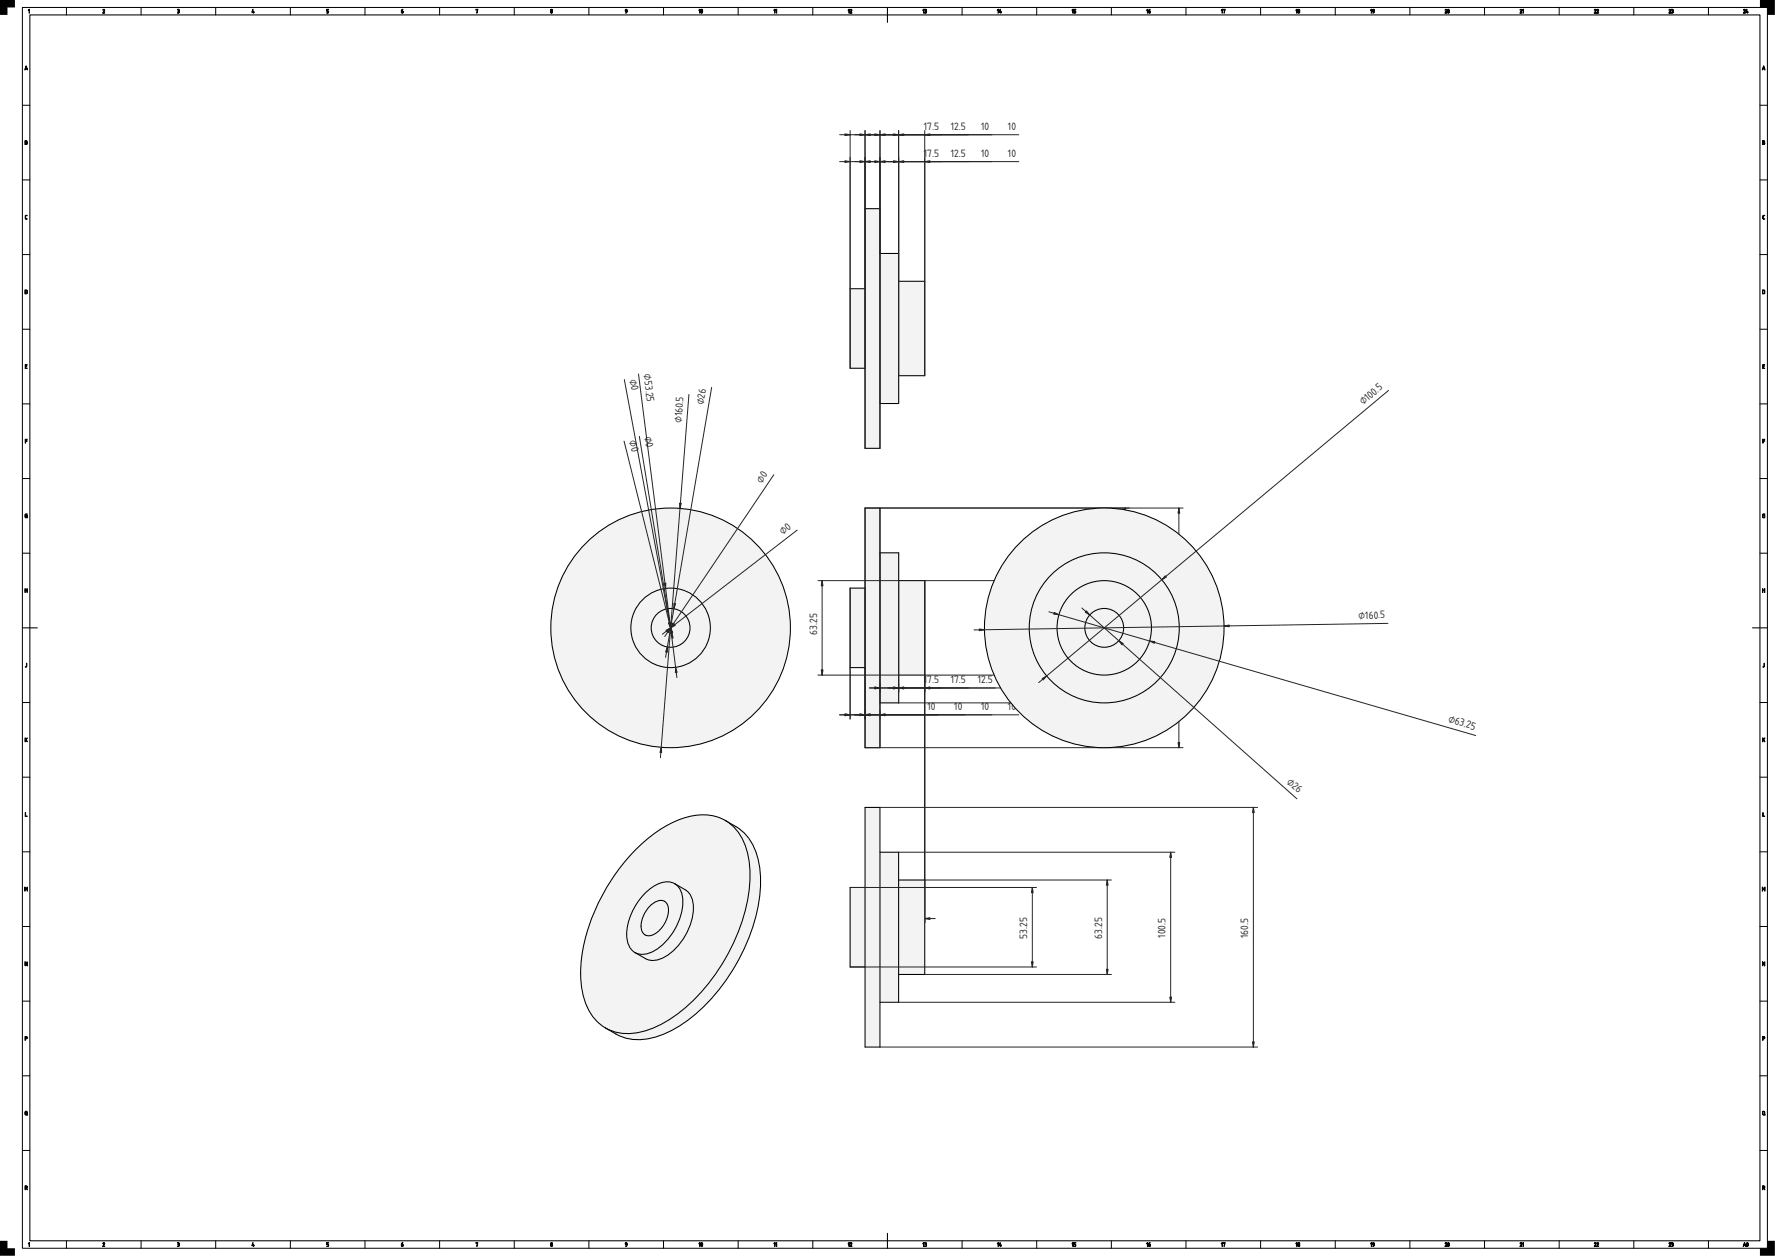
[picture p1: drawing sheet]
<svg xmlns="http://www.w3.org/2000/svg" width="1189mm" height="841mm" viewBox="0 0 1189 841" stroke-linecap="round" stroke-linejoin="round" font-family="sans-serif">
<path d="M20 10h1159v821h-1159zM594 5v10M15 420h10M1174 420h10M594 826v10" fill="none" stroke="#000" stroke-width=".7"/>
<g fill="none" stroke="#000" stroke-width=".67">
<path d="M15 5h1169v831h-1169zM44 5v5M94 5v5M144 5v5M194 5v5M244 5v5M294 5v5M344 5v5M394 5v5M444 5v5M494 5v5M544 5v5"/>
<path d="M644 5v5M694 5v5M744 5v5M794 5v5M844 5v5M894 5v5M944 5v5M994 5v5M1044 5v5M1094 5v5M1144 5v5M15 70h5"/>
<path d="M1179 70h5M15 120h5M1179 120h5M15 170h5M1179 170h5M15 220h5M1179 220h5M15 270h5M1179 270h5M15 320h5M1179 320h5M15 370h5"/>
<path d="M1179 370h5M594 420h.1M15 470h5M1179 470h5M15 520h5M1179 520h5M15 570h5M1179 570h5M15 620h5M1179 620h5M15 670h5M1179 670h5"/>
<path d="M15 720h5M1179 720h5M15 770h5M1179 770h5M44 831v5M94 831v5M144 831v5M194 831v5M244 831v5M294 831v5M344 831v5M394 831v5"/>
<path d="M444 831v5M494 831v5M544 831v5M644 831v5M694 831v5M744 831v5M794 831v5M844 831v5M894 831v5M944 831v5M994 831v5M1044 831v5"/>
<path d="M1094 831v5M1144 831v5"/>
</g>
<g fill="#000" stroke="#000" stroke-width=".67">
<path d="M20 6v3v-2h-1zM69 6l1 1-1 2h1h-1l1-2zM119 6h1v1a1 1 0 0 1 0 1 1 1 0 0 1-1 1 .7 .7 0 0 0 1-1 .7 .7 0 0 0-1-1h1zM169 6v2h1v1l-1-1zM219 6h1h-1v1l1 1v1h-1l1-1-1-1zM319 6h1l-1 3 1-3-1 1zM17 144h1l-1 1v1l1 1-1-1zM1181 144h1l-1 1v1l1 1-1-1zM17 244h1h-1v1h1h-1v1l1 1h-1zM1181 244h1h-1v1h1h-1v1l1 1h-1zM17 294h1h-1v1h1h-1v2zM1181 294h1h-1v1h1h-1v2z"/>
<path d="M17 344h1l-1 1v1h1v-1v2l-1-1zM1181 344h1l-1 1v1h1l-1-1h1v2l-1-1zM17 394v1h1v-1v3v-2h-1v2zM1181 394v1h1v-1v3v-2h-1v2zM18 444v2l-1 1 1-1zM1182 444v2l-1 1v-1zM17 494v1l1-1v1v2l-1-2v2zM1181 494v1l1-1-1 1 1 2-1-2v2zM17 544v2l1 1h-1zM1181 544v2l1 1h-1zM17 594v1l1-1v3v-2l-1 1v-1v2zM1180 594l1 1 1-1v3v-2l-1 1v-1l-1 2z"/>
<path d="M17 644l1 2v-2v3l-1-2v2zM1181 644l1 2v-2v3l-1-2v2zM20 832v3v-3l-1 1zM69 832h1l-1 2 1 1h-1l1-2zM119 832h1v1a1 1 0 0 1 0 1 1 1 0 0 1-1 0 .7 .7 0 0 0 1 0 .7 .7 0 0 0-1-1h1zM169 832v2l1-1v1v1l-1-1zM219 832h1h-1v1l1 1v1h-1l1-1-1-1zM319 832h1l-1 3 1-3-1 1z"/>
<path d="M269 7l1-1-1 1a.8 .8 0 0 1 1 0 1 1 0 0 1 0 2 .8 .8 0 0 1-1-1zM269 8h1z"/>
<path d="M369 8a.5 .5 0 0 0 1 0 .5 .5 0 0 0-1 0zM369 7a.5 .5 0 0 0 1 0 .5 .5 0 0 0-1 0zM369 6h1v1a.9 .9 0 0 1 0 1 .9 .9 0 0 1-1 0z"/>
<path d="M419 6a1.5 1.5 0 0 1 0 3l1-1-1-1zM419 7a.5 .5 0 0 0 1 0 .5 .5 0 0 0-1 0z"/>
<path d="M469 6v3v-2h-1zM470 6v3v-2zM470 6a1.2 1.2 0 0 1 1 1 1.2 1.2 0 0 1-1 2z"/>
<path d="M519 6v3v-2h-1zM520 6v3v-2h-1z"/>
<path d="M569 6v3v-2h-1zM569 6l2 1-1 2h1h-2l1-2z"/>
<path d="M619 6v3v-2h-1zM619 6h1l1 1a1 1 0 0 1 0 1 1.1 1.1 0 0 1-2 1 .7 .7 0 0 0 1-1 .7 .7 0 0 0 0-1z"/>
<path d="M668 6l1 3-1-2zM670 6v2h1l-1 1-1-1z"/>
<path d="M718 6l1 3-1-2zM719 6h2h-1v1l1 1-1 1h-1l1-1-1-1z"/>
<path d="M769 6v3v-2h-1zM770 7v-1v1a.8 .8 0 0 1 1 0 1.1 1.1 0 0 1-1 2 .8 .8 0 0 1-1-1z"/>
<path d="M819 6v3v-2h-1zM819 6h2l-1 3v-3l-1 1z"/>
<path d="M868 6l1 3-1-2zM869 8a.5 .5 0 0 0 1 0 .5 .5 0 0 0-1 0zM870 6l1 1a.9 .9 0 0 1 0 1 1 1 0 0 1-2 0z"/>
<path d="M918 6l1 3-1-2zM919 6h1a1.5 1.5 0 0 1 0 3v-1l-1-1zM919 7a.5 .5 0 0 0 1 0 .5 .5 0 0 0-1 0z"/>
<path d="M968 6l1 1-1 2h1h-1l1-2zM970 6v3l1-2zM970 6a1.2 1.2 0 0 1 1 1 1.2 1.2 0 0 1-1 2z"/>
<path d="M1018 6l1 1-1 2h1h-1l1-2zM1020 6v3v-2z"/>
<path d="M1068 6l1 1-1 2h1h-1l1-2zM1070 6l1 1-1 2h1h-1l1-2z"/>
<path d="M1118 6l1 1-1 2h1h-1l1-2zM1119 6h1l1 1a1 1 0 0 1 0 1 1.1 1.1 0 0 1-2 1 .7 .7 0 0 0 1-1 .7 .7 0 0 0 0-1z"/>
<path d="M1168 6l1 1-1 2h1h-1l1-2zM1170 6v2h1l-1 1-1-1z"/>
<path d="M17 44l1 3v-1l-1 1zM18 45l-1 1h1z"/>
<path d="M1181 44l1 3v-1l-2 1zM1181 45v1h1z"/>
<path d="M17 94l1 1v1v1h-1zM17 96v1l1-1zM17 94v1h1z"/>
<path d="M1181 94l1 1v1v1h-1zM1181 96v1l1-1zM1181 94v1h1z"/>
<path d="M17 194v3l1-1v-1zM17 194l1 1v2h-1z"/>
<path d="M1181 194v3l1-1v-1zM1181 194l1 1v2h-1z"/>
<path d="M17 694v1h1v-1zM17 694h1v1l-1 1v1z"/>
<path d="M1181 694v1h1v-1zM1181 694h1v1l-1 1v1z"/>
<path d="M17 744v2h1v-1zM17 744h1v3l-1-1z"/>
<path d="M1181 744v2l1-1zM1181 744h1v3l-1-1z"/>
<path d="M17 794v1h1v-1zM17 794h1v2v1v-1h-1v1z"/>
<path d="M1181 794v1h1v-1zM1181 794h1v2v1l-1-1v1z"/>
<path d="M269 832h1l-1 1a.8 .8 0 0 1 1 0 .8 .8 0 0 1 0 1 .8 .8 0 0 1-1 0zM269 833v1h1v-1z"/>
<path d="M369 834a.5 .5 0 0 0 1 0 .5 .5 0 0 0-1 0zM369 833a.5 .5 0 0 0 1 0 .5 .5 0 0 0-1 0zM369 832h1v1a.9 .9 0 0 1 0 1 .9 .9 0 0 1-1 0z"/>
<path d="M419 832a1.5 1.5 0 0 1 0 3l1-1-1-1zM419 833a.5 .5 0 0 0 1 0 .5 .5 0 0 0-1 0z"/>
<path d="M469 832v3v-3l-1 1zM470 832v2v-1zM470 832a1.2 1.2 0 0 1 1 1 1.2 1.2 0 0 1-1 1z"/>
<path d="M519 832v3v-3l-1 1zM520 832v3v-3l-1 1z"/>
<path d="M569 832v3v-3l-1 1zM569 832h2l-1 2 1 1h-2l1-2z"/>
<path d="M619 832v3v-3l-1 1zM619 832h1l1 1a1 1 0 0 1 0 1 1 1 0 0 1-2 0 .7 .7 0 0 0 1 0 .7 .7 0 0 0 0-1z"/>
<path d="M668 832l1 3-1-3v1zM670 832v2v-1l1 1-1 1-1-1z"/>
<path d="M718 832l1 3-1-3v1zM719 832h2h-1v1l1 1-1 1h-1l1-1-1-1z"/>
<path d="M769 832v3v-3l-1 1zM770 832v1a.8 .8 0 0 1 1 0 .8 .8 0 0 1-1 1 .8 .8 0 0 1-1 0zM770 833v1v-1z"/>
<path d="M819 832v3v-3l-1 1zM819 832h2l-1 3v-3l-1 1z"/>
<path d="M868 832l1 3-1-3v1zM869 834a.5 .5 0 0 0 1 0 .5 .5 0 0 0-1 0zM870 832l1 1a.9 .9 0 0 1 0 1 1 1 0 0 1-2 0z"/>
<path d="M918 832l1 3-1-3v1zM919 832h1a1.5 1.5 0 0 1 0 3v-1l-1-1zM919 833a.5 .5 0 0 0 1 0 .5 .5 0 0 0-1 0z"/>
<path d="M968 832h1l-1 2 1 1h-1l1-2zM970 832v2l1-1zM970 832a1.2 1.2 0 0 1 1 1 1.2 1.2 0 0 1-1 1z"/>
<path d="M1018 832h1l-1 2 1 1h-1l1-2zM1020 832v3v-3v1z"/>
<path d="M1068 832h1l-1 2 1 1h-1l1-2zM1070 832h1l-1 2 1 1h-1l1-2z"/>
<path d="M1118 832h1l-1 2 1 1h-1l1-2zM1119 832h1l1 1a1 1 0 0 1 0 1 1 1 0 0 1-2 0 .7 .7 0 0 0 1 0 .7 .7 0 0 0 0-1z"/>
<path d="M1168 832l1 3v-1l-1 1zM1168 833v1h1zM1170 832v2l1-1zM1170 832a1.2 1.2 0 0 1 1 1 1.2 1.2 0 0 1-1 1z"/>
</g>
<path d="M0 0h10v5h-5v5h-5zM1179 0h10v10h-5v-5h-5zM0 831h5v5h5v5h-10zM1179 836h5v-5h5v10h-10z" fill="#000"/>
<g fill="#f1f3f5">
<path d="M579 340h10v30h13v19h17v63h-17v19h-13v30h-10v-54h-10v-53h10z" fill-rule="evenodd"/>
<path d="M579 340h10v161h-10z" fill-rule="evenodd"/>
<path d="M589 370h13v101h-13z" fill-rule="evenodd"/>
<path d="M602 389h17v63h-17z" fill-rule="evenodd"/>
<path d="M569 394h10v53h-10z" fill-rule="evenodd"/>
</g>
<path d="M579 340h10v161h-10zM589 370h13v101h-13M579 394h-10v53h10M602 389h17v63h-17" fill="none" stroke="#000" stroke-width=".7"/>
<g fill="none" stroke="#212529" stroke-width=".67">
<path d="M589 340v161M754 340v131M790 340v161M792 340h-213v161h213M602 370v101h154M548 389h54M551 389v63M569 394v87M713 389v63M715 389h-96v229M548 452h54M619 452h96"/>
<path d="M562 479h120M582 461h103M592 615h34"/>
</g>
<g fill="#212529" stroke="#212529" stroke-width=".67">
<path d="M619 461l4-1v1z"/>
<path d="M598 460l4 1h-4z"/>
<path d="M602 461l3-1v1z"/>
<path d="M586 460l3 1h-3z"/>
<path d="M589 479l4-1v1z"/>
<path d="M576 478l3 1h-3z"/>
<path d="M579 479l4-1v1z"/>
<path d="M566 478l3 1h-3z"/>
<path d="M712 449h1v3z"/>
<path d="M713 389v3h-1z"/>
<path d="M754 340v4h-1z"/>
<path d="M753 467h1v4z"/>
<path d="M789 497h1v4z"/>
<path d="M790 340v4h-1z"/>
<path d="M551 389v3h-1z"/>
<path d="M550 449h1v3z"/>
<path d="M619 615l4-1v2z"/>
<path d="M616 614l3 1-3 1z"/>
</g>
<g fill="#f1f3f5">
<circle cx="449" cy="420" r="80"/>
<circle cx="449" cy="420" r="27"/>
<circle cx="449" cy="420" r="13"/>
</g>
<g fill="none" stroke="#000" stroke-width=".7">
<circle cx="449" cy="420" r="80"/>
<circle cx="449" cy="420" r="27"/>
<circle cx="449" cy="420" r="13"/>
</g>
<path d="M418 254l32 173M428 250l25 204M477 259l-31 181M461 264l-19 243M418 295l33 132M428 292l22 135M518 318l-73 108M534 355l-90 70" fill="none" stroke="#212529" stroke-width=".67"/>
<g fill="#212529" stroke="#212529" stroke-width=".67">
<path d="M451 404h2l-2 4z"/>
<path d="M447 433v4h-1z"/>
<path d="M455 337h1l-1 3z"/>
<path d="M443 500v4h-1z"/>
<path d="M445 391l1-1v4z"/>
<path d="M453 447l1 3h-2z"/>
<path d="M448 417h1v3z"/>
<path d="M449 420l1 4h-1z"/>
<path d="M452 418v1l-3 1z"/>
<path d="M446 422l3-2-2 3z"/>
<path d="M451 417l1 1-3 2z"/>
<path d="M449 420l-1 4-1-1z"/>
<path d="M449 420l2 4h-2z"/>
</g>
<g fill="#f1f3f5">
<circle cx="740" cy="420" r="80"/>
<circle cx="740" cy="420" r="50"/>
<circle cx="740" cy="420" r="32"/>
<circle cx="740" cy="420" r="13"/>
</g>
<g fill="none" stroke="#000" stroke-width=".7">
<circle cx="740" cy="420" r="80"/>
<circle cx="740" cy="420" r="50"/>
<circle cx="740" cy="420" r="32"/>
<circle cx="740" cy="420" r="13"/>
</g>
<path d="M930 261l-234 196M703 410l285 83M725 407l144 128M930 417l-278 5" fill="none" stroke="#212529" stroke-width=".67"/>
<g fill="#212529" stroke="#212529" stroke-width=".67">
<path d="M749 429l3 2v1z"/>
<path d="M728 409l2 3-3-2z"/>
<path d="M770 429l4 1-1 1z"/>
<path d="M706 410l3 2-3-1z"/>
<path d="M780 386h1l-3 2z"/>
<path d="M698 454l3-1-2 2z"/>
<path d="M820 419h3v1z"/>
<path d="M656 421l3 1h-3z"/>
</g>
<g fill="#f1f3f5">
<path d="M579 140h10v30h13v18h17v64h-17v18h-13v30h-10v-53h-10v-54h10z" fill-rule="evenodd"/>
<path d="M579 140h10v160h-10z" fill-rule="evenodd"/>
<path d="M589 170h13v100h-13z" fill-rule="evenodd"/>
<path d="M602 188h17v64h-17z" fill-rule="evenodd"/>
<path d="M569 193h10v54h-10z" fill-rule="evenodd"/>
</g>
<path d="M579 140h10v160h-10zM589 170h13v100h-13M579 193h-10v54h10M602 188h17v64h-17" fill="none" stroke="#000" stroke-width=".7"/>
<path d="M562 90h120M569 87v160M579 87v213M589 87v213M602 87v183M619 87v165M562 108h120" fill="none" stroke="#212529" stroke-width=".67"/>
<g fill="#212529" stroke="#212529" stroke-width=".67">
<path d="M619 90h4v1z"/>
<path d="M598 90h4l-4 1z"/>
<path d="M602 90h3v1z"/>
<path d="M586 90h3l-3 1z"/>
<path d="M589 90h4v1z"/>
<path d="M576 90h3l-3 1z"/>
<path d="M579 90h4v1z"/>
<path d="M566 90h3l-3 1z"/>
<path d="M619 108h4v1z"/>
<path d="M598 108h4l-4 1z"/>
<path d="M602 108h3v1z"/>
<path d="M586 108h3l-3 1z"/>
<path d="M589 108h4v1z"/>
<path d="M576 108h3l-3 1z"/>
<path d="M579 108h4v1z"/>
<path d="M566 108h3l-3 1z"/>
</g>
<g fill="#f1f3f5">
<path d="M579 541h10v30h13v18h17v64h-17v18h-13v30h-10v-53h-10v-54h10z" fill-rule="evenodd"/>
<path d="M579 541h10v160h-10z" fill-rule="evenodd"/>
<path d="M589 571h13v100h-13z" fill-rule="evenodd"/>
<path d="M602 589h17v64h-17z" fill-rule="evenodd"/>
<path d="M569 594h10v54h-10z" fill-rule="evenodd"/>
</g>
<path d="M579 541h10v160h-10zM589 571h13v100h-13M579 594h-10v54h10M602 589h17v64h-17" fill="none" stroke="#000" stroke-width=".7"/>
<path d="M589 541h253M839 541v160M602 571h185M784 571v100M569 594h125M619 589h125M691 594v54M742 589v64M569 648h125M619 653h125M602 671h185M589 701h253" fill="none" stroke="#212529" stroke-width=".67"/>
<g fill="#212529" stroke="#212529" stroke-width=".67">
<path d="M741 649h1v4z"/>
<path d="M742 589v4h-1z"/>
<path d="M784 668h1l-1 3z"/>
<path d="M784 571l1 3h-1z"/>
<path d="M839 698h1l-1 3z"/>
<path d="M839 541l1 3h-1z"/>
<path d="M691 644h1l-1 4z"/>
<path d="M691 594l1 4h-1z"/>
</g>
<g fill="#f1f3f5">
<path d="M427 568a69 69 0 0 1 43-22h7a39 39 0 0 1 31 29 95 95 0 0 1-10 61 114 114 0 0 1-53 56 38 38 0 0 1-41-5 40 40 0 0 1-15-33 124 124 0 0 1 35-83z" fill-rule="evenodd"/>
<path d="M427 568a69 69 0 0 1 43-22 30 30 0 0 1 31 25 95 95 0 0 1-10 61 114 114 0 0 1-53 56 36 36 0 0 1-34-1 40 40 0 0 1-15-33 124 124 0 0 1 35-83z" fill-rule="evenodd"/>
<path d="M433 597a17 17 0 0 1 19-5l7 4a16 16 0 0 1 5 17 39 39 0 0 1-24 30h-4l-2-1-9-4a17 17 0 0 1-5-19l4-10a44 44 0 0 1 9-12z" fill-rule="evenodd"/>
<path d="M486 549a38 38 0 0 1 23 37 120 120 0 0 1-28 78 86 86 0 0 1-46 31 35 35 0 0 1-29-7 36 36 0 0 0 32 0 115 115 0 0 0 55-60 93 93 0 0 0 8-57 33 33 0 0 0-15-22z" fill-rule="evenodd"/>
<path d="M433 597a17 17 0 0 1 19-5 16 16 0 0 1 5 16 39 39 0 0 1-24 31 11 11 0 0 1-13-12 41 41 0 0 1 13-30z" fill-rule="evenodd"/>
<path d="M452 592l7 4a16 16 0 0 1 5 17 39 39 0 0 1-24 30h-4l-2-1-9-4a16 16 0 0 0 17-4 39 39 0 0 0 15-36l-2-4z" fill-rule="evenodd"/>
<path d="M435 607a8 8 0 0 1 11-2 16 16 0 0 1-5 18 7 7 0 0 1-10 2 15 15 0 0 1 3-17z" fill-rule="evenodd"/>
</g>
<path d="M486 549a38 38 0 0 1 23 37 120 120 0 0 1-28 78 86 86 0 0 1-46 31 35 35 0 0 1-29-7M486 549a37 37 0 0 0-35 1 115 115 0 0 0-51 56 96 96 0 0 0-10 60 34 34 0 0 0 16 22M486 549a36 36 0 0 1 16 29 115 115 0 0 1-25 78 93 93 0 0 1-46 35 33 33 0 0 1-25-3M452 592l7 4a16 16 0 0 1 5 17 39 39 0 0 1-24 30h-4l-2-1-9-4M452 592a16 16 0 0 0-18 4 39 39 0 0 0-14 35 11 11 0 0 0 5 7M452 592a16 16 0 0 1 5 16 39 39 0 0 1-24 31h-4l-4-1M435 607a8 8 0 0 1 11-2 16 16 0 0 1-5 18 7 7 0 0 1-10 2 15 15 0 0 1 3-17z" fill="none" stroke="#000" stroke-width=".7"/>
<g font-size="6.7" fill="#212529">
<text x="619" y="87">17.5</text>
<text x="637" y="87">12.5</text>
<text x="657" y="87">10</text>
<text x="675" y="87">10</text>
<text x="619" y="105">1</text>
<text x="621" y="105">7.5</text>
<text x="637" y="105">12.5</text>
<text x="657" y="105">10</text>
<text x="675" y="105">10</text>
<text x="431" y="251" transform="rotate(83 431 251)">⌀53.25</text>
<text x="422" y="254" transform="rotate(79 422 254)">⌀0</text>
<text x="471" y="271" transform="rotate(-80 471 271)">⌀26</text>
<text x="913" y="271" transform="rotate(-40 913 271)">⌀10 .5</text>
<text x="457" y="283" transform="rotate(-86 457 283)">⌀160.5</text>
<text x="432" y="292" transform="rotate(81 432 292)">⌀0</text>
<text x="421" y="295" transform="rotate(76 421 295)">⌀0</text>
<text x="510" y="324" transform="rotate(-56 510 324)">⌀0</text>
<text x="524" y="358" transform="rotate(-38 524 358)">⌀0</text>
<text x="910" y="414" transform="rotate(-1 910 414)">⌀160.5</text>
<text x="547" y="425" transform="rotate(-90 547 425)">63.25</text>
<text x="750" y="424" transform="rotate(-90 750 424)">130.5</text>
<text x="709" y="428" transform="rotate(-90 709 428)">63.25</text>
<text x="786" y="434" transform="rotate(-90 786 434)">160.5</text>
<text x="619" y="457">1</text>
<text x="621" y="457">7.5</text>
<text x="637" y="457">17.5</text>
<text x="655" y="457">12.5</text>
<text x="621" y="475">10</text>
<text x="639" y="475">10</text>
<text x="657" y="475">10</text>
<text x="675" y="475">10</text>
<text x="970" y="484" transform="rotate(16 970 484)">⌀63.25</text>
<text x="861" y="524" transform="rotate(42 861 524)">⌀26</text>
<text x="688" y="628" transform="rotate(-90 688 628)">53.25</text>
<text x="738" y="628" transform="rotate(-90 738 628)">63.25</text>
<text x="781" y="628" transform="rotate(-90 781 628)">100.5</text>
<text x="836" y="628" transform="rotate(-90 836 628)">160.5</text>
</g>
</svg>
